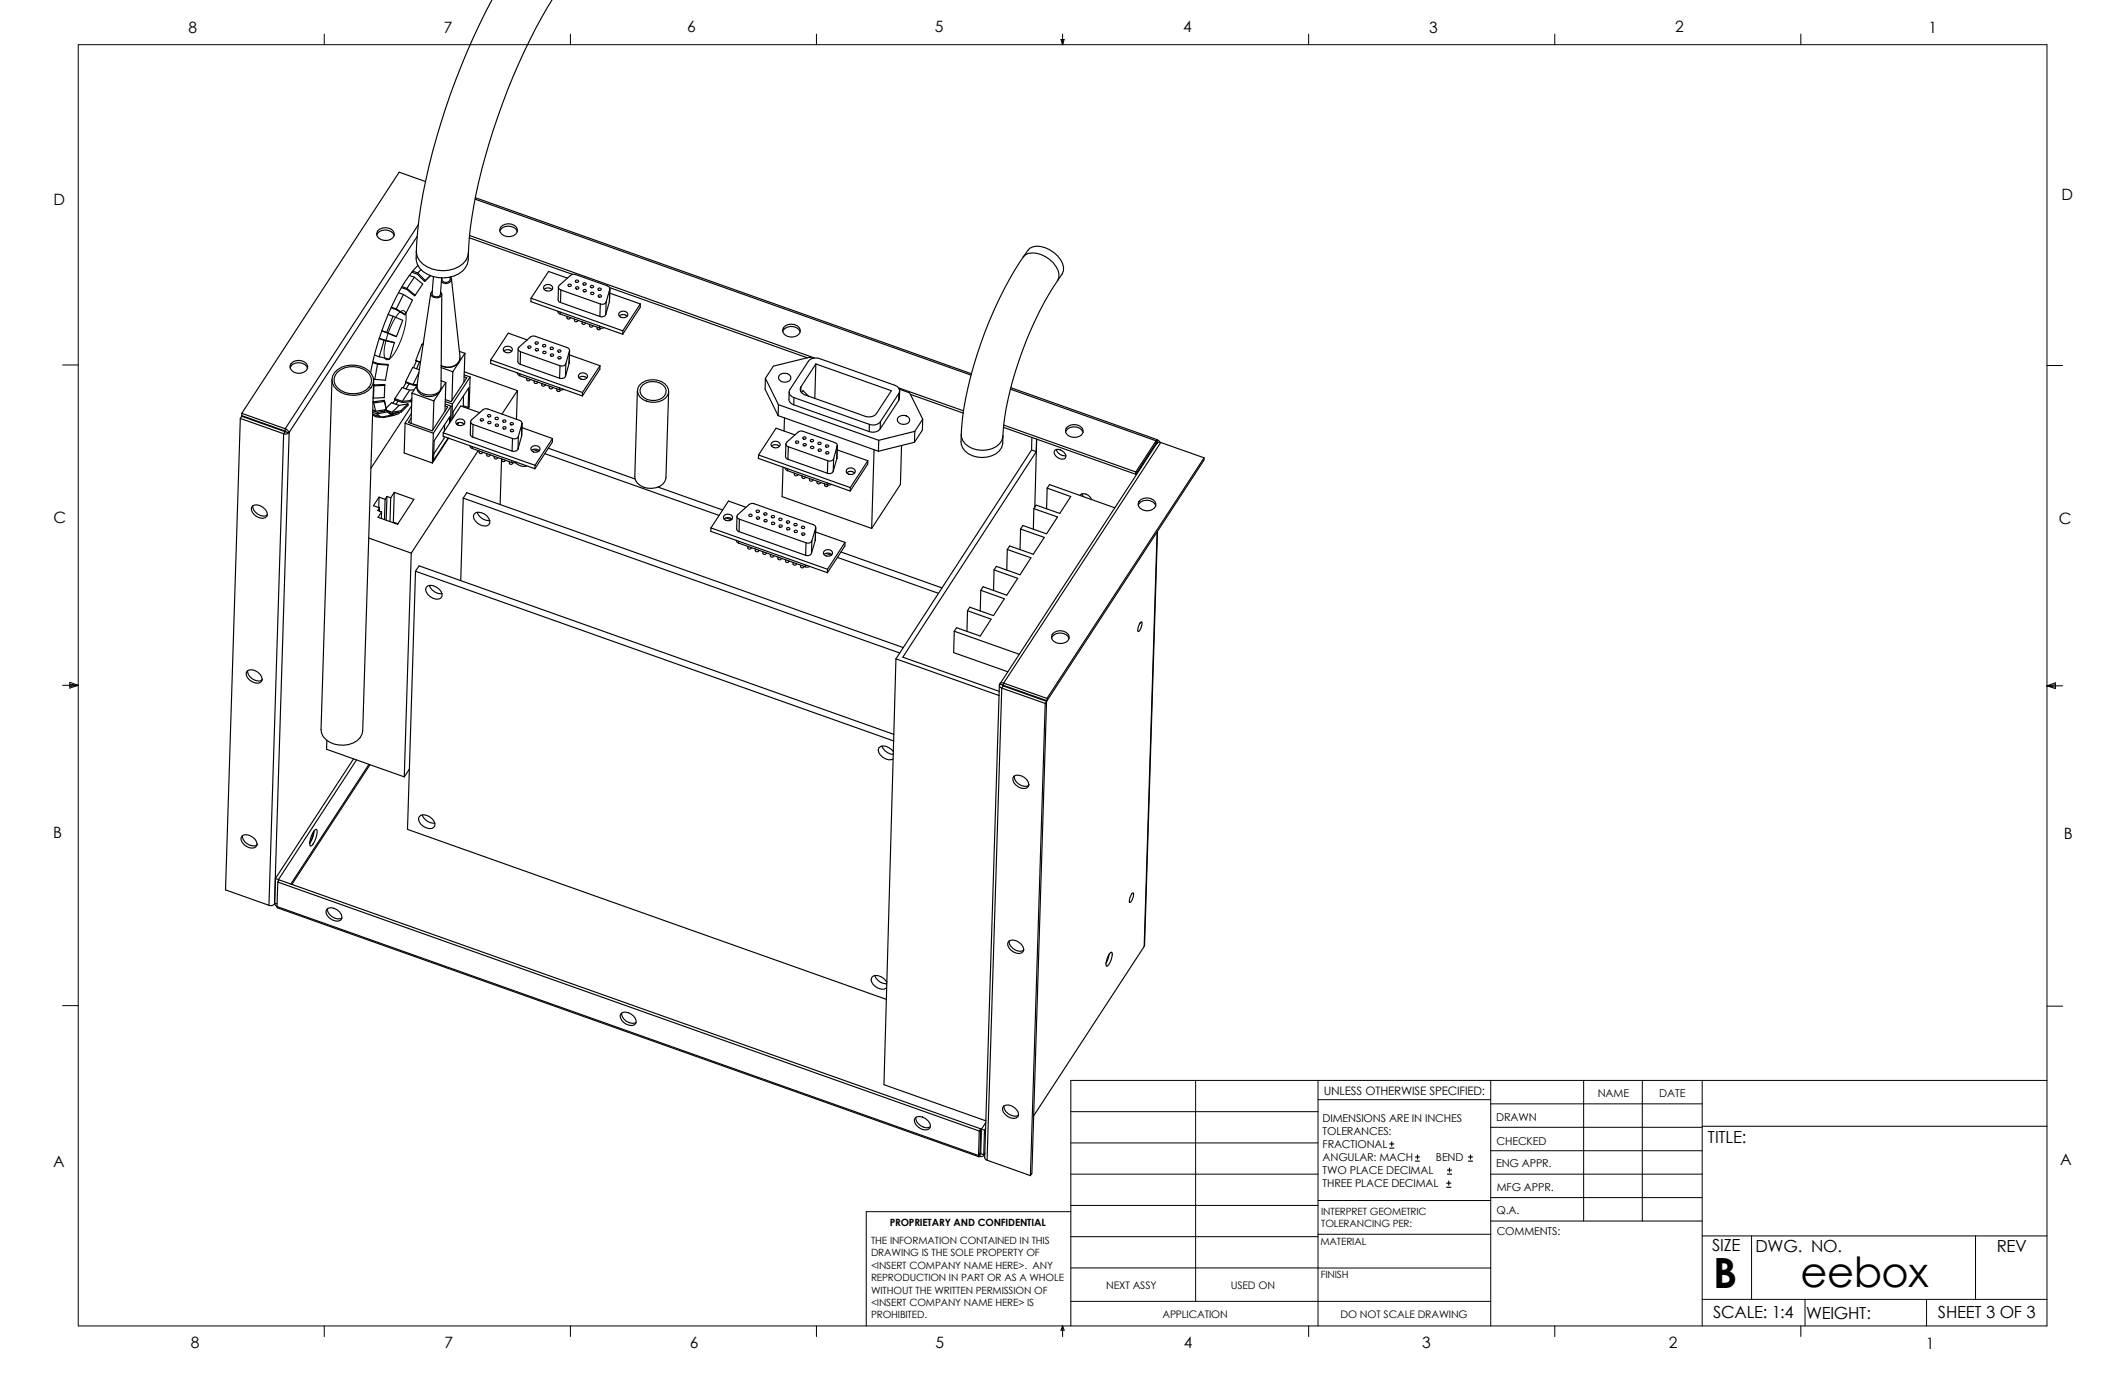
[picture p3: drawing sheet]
<svg xmlns="http://www.w3.org/2000/svg" width="432mm" height="279mm" viewBox="0 0 432 279" stroke-linecap="round" stroke-linejoin="round" font-family="sans-serif">
<g fill="none" stroke="#000" stroke-width=".2">
<path d="M15.9 9.1h400v260.3h-400zM65.9 6.9v2.2M115.9 6.9v2.2M165.9 6.9v2.2M215.6 8h.6l-.3 1.1zM215.7 8l.2 1.1M215.9 6.9v2.2M216 8l-.1 1.1M265.9 6.9v2.2M315.9 6.9v2.2M365.9 6.9v2.2M12.7 74.2h3.2"/>
<path d="M81.3 63.4l.7-.3a1.75 1.75 0 0 1 .5 2 14.9 14.9 0 0 1-3.2 7.7l-.8 .3a1.76 1.76 0 0 1-.4-2 14.9 14.9 0 0 1 3.2-7.7zM415.9 74.3h3.2M12.7 139.3h3.2M14.2 138.6l1.7 .7-1.7 .5zM14.2 139l1.7 .3M15.9 139.3l-1.7 .2M415.9 139.4l1.8 .2M415.9 139.4l1.8-.7v1.2zM415.9 139.4h3.2M417.7 139.1l-1.8 .3M12.7 204.3h3.2M243 219.5v44.9"/>
<path d="M267.8 219.5v49.9M302.9 219.5v49.9M321.8 219.5v28.6M333.7 219.5v28.6M345.9 219.5v49.9M415.9 219.5h-198.3v49.9M415.9 204.4h3.2M217.6 225.9h50.2M217.6 238.6h50.2M217.6 232.2h50.2M267.8 223.5h35.1M302.9 238.6h43"/>
<path d="M302.9 224.3h43M302.9 229.1h43M302.9 233.8h43M345.9 228.9h70M217.6 246.2h-41.6v23.2M217.6 257.6l85.3 .1M217.6 244.9h50.2M217.6 251.3h50.2M267.8 243.9h35.1M267.8 250.8h35.1M302.9 243.4h43M302.9 248.1h43"/>
<path d="M345.9 251.1h70M355.9 251.1v12.9M401.4 251.1v12.9M65.9 269.4v2.2M115.9 269.4v2.2M165.9 269.4v2.2M215.9 269.4v2.2M215.9 269.4l.3 .9h-.6zM217.6 264.4h85.3M265.9 269.4v2.2M315.9 269.4v2.2M345.9 264h70"/>
<path d="M365.9 269.4v2.2M366.8 264v5.4M391.5 264v5.4"/>
</g>
<g fill="none" stroke="#000" stroke-width=".23">
<path d="M100 0a140.4 140.4 0 0 0-14.9 44.5l-.5 6.5M112.2 0a128.4 128.4 0 0 0-16.6 46.4l-.4 4.9M86.5 36.9l-5.4-1.9-32 49M76.6 47.8a2 2 0 0 1 3.5 .1M77.1 46.6a2.03 2.03 0 0 1 3 .8 1.76 1.76 0 0 1-2.7 1.3 1.14 1.14 0 0 1-.8-.9 1.14 1.14 0 0 1 .5-1.2zM81 59.5l1 .3M81.6 58.4l1.1 .4 1.5 1.3 .2-.1M81.7 58.3l1 .3M82 59.8l1.8 1.2-1.4 2.9M82 59.8l-1.5 3M82.7 58.6l1.7 1.4M83.2 56l1 .3"/>
<path d="M83.7 55.3l1.1 .4 1.5 1.5 1.2-1.2M83.9 55.1l1 .4M84.2 56.3l1.7 1.4-1.5 2.3M84.2 56.3l-1.5 2.3M84.6 51a4 4 0 0 0 3.2 3.7 6.3 6.3 0 0 0 6.9-1.8l.3-.8 .2-.8M84.6 51a4.1 4.1 0 0 0 3.2 5.1 6.3 6.3 0 0 0 6.8-1.7l.4-.8 .2-2.3M84.8 48l-26 39.9M84.9 55.5l1.5 1.5M84.9 54a29.8 29.8 0 0 0-6 9.8l-2.1 5.7-1.5 6.2M85 45.6l-27 41.5M85.6 54.8l-.7 .7M87.5 59.6l-2.8 18.8"/>
<path d="M87.8 59.2a.59 .59 0 0 0 0 1 1.24 1.24 0 0 0 2-.4l-.3-.4M88.1 56.2l-.3 3.5a.93 .93 0 0 0 .8 .6 .93 .93 0 0 0 .9-.5l.3-3.3a.86 .86 0 0 0 .9 .9 .86 .86 0 0 0 .8-1.1M89.8 59.8l-.2 18.9a2.13 2.13 0 0 1-2.7 1.5 2.13 2.13 0 0 1-2.2-1.8M91.6 56.3a.9 .9 0 0 1-.1 1 .9 .9 0 0 1-.9 .3l-.9-.4M91.7 56.6l1.8 15.9a2.52 2.52 0 0 1-3.9 1.8 2.6 2.6 0 0 0 3.9-1.2v-.3M95.4 48.3l20.9 7.5M95.4 47.9l70.1 24.8M96.5 40.5l100.8 35.7M96.6 40.2l100.8 35.7M101.6 46.9a2.02 2.02 0 0 1 3.5 .2M102.1 45.8a2.02 2.02 0 0 1 3 .9 1.77 1.77 0 0 1-2.7 1.2 1.15 1.15 0 0 1-.8-.9 1.15 1.15 0 0 1 .5-1.2zM110.5 58.2a.92 .92 0 0 1 1.1-.4 .92 .92 0 0 1 .6 1 .92 .92 0 0 1-1.1 .4 .92 .92 0 0 1-.6-1z"/>
<path d="M110.6 58.8a1.15 1.15 0 0 1 1.6 0M113.5 58.4l-.1 2.5 .2 .4 .3 .2M114 58.9l8 2.9M114 58.9l-.1 2.6M115.3 56.5l-3.8-1.3-3.6 5.4M115.5 57.8a.28 .28 0 0 1 .5 0 .28 .28 0 0 1-.1 .4l-.5-.1zM118.5 57.6a.3 .3 0 0 1 .4-.2 .3 .3 0 0 1 .1 .5h-.4zM118.5 58.9a.33 .33 0 0 1 .5-.1 .33 .33 0 0 1 0 .6 .33 .33 0 0 1-.5-.3zM120 58.1a.29 .29 0 0 1 .5-.1 .29 .29 0 0 1-.1 .5l-.3-.1zM121.6 60a.29 .29 0 0 1 .5-.1 .29 .29 0 0 1-.1 .5l-.4-.1zM123.9 58.4l40.2 14.3M123.9 59.6l6.2 2.2"/>
<path d="M123.9 58.8l-.1-.5-.4-.2-6.7-2.4-.7 .2-2.3 2.1a.55 .55 0 0 0-.2 .5 .55 .55 0 0 0 .5 .4M123.9 58.7l-.1 2.6M123.9 58.8l-.7 2.6M123.9 58.8l-.1 2.5M207.9 52.2a81.3 81.3 0 0 0-12.3 33l-.3 3.1M207.9 52.2a3.5 3.5 0 0 1 4.5-.1 4.7 4.7 0 0 1 2.8 4.3l-.3 .6M207.9 52.2l1-1.3a2.82 2.82 0 0 1 3.5-.5 5.6 5.6 0 0 1 3.7 3.9 3.8 3.8 0 0 1-1.2 2.7M214.9 57a73 73 0 0 0-11 29.4l-.1 2.2M58.9 74.7a1.99 1.99 0 0 1 3.6 .1M59.5 73.6a2.05 2.05 0 0 1 3 .8 1.87 1.87 0 0 1-1.3 1.5 1.87 1.87 0 0 1-1.9-.6 1.07 1.07 0 0 1 .2-1.7zM67.5 77.1l-2.3 71.1a3.2 3.2 0 0 0 2.7 3 5 5 0 0 0 5.3-1.3l.4-.7 .1-.7 2.2-71.1M68 75.7a5.1 5.1 0 0 1 7.5 .2 2.6 2.6 0 0 1-1.5 4 4.8 4.8 0 0 1-6.4-2l-.1-.8 .1-.7z"/>
<path d="M68.6 75.6a4.7 4.7 0 0 1 6.4 .4 2.36 2.36 0 0 1-1.3 3.6 4.6 4.6 0 0 1-5.6-1.4 2.16 2.16 0 0 1 .5-2.6zM75.7 73.7l1 .3M75.8 73.5l1 .4 2 .2 .1 .1M75.9 77l.3 .1M75.9 78.1h2.3v.2M75.9 78.4h.1M76 78.4l-.1 2.5M76.1 72.1l1 .4M76.7 74l-.5 3.1M76.7 74l2.2 .2M77 68.8l1 .4M77.1 68.7l3 .9"/>
<path d="M77.6 67.2l3 1.2M77.6 67.2l1 .4M78 69.2l-.9 3.3M78 69.2l2.1 .4M78.2 78.3l-.1 2.5-2.2 .1M78.2 78.3l-2.2 .1M78.6 67.6l2 .8M78.9 63.9l1 .4M78.9 74.2l-.6 3.1-2.1-.2M79.5 62.5l1 .4 1.8 1.1 .1-.1M79.5 62.4l1 .4M79.9 64.3l1.9 .8-1.2 3.3"/>
<path d="M79.9 64.3l-1.3 3.3M80.1 69.6l-.9 3.4-2.1-.5M80.5 62.8l1.9 1.1M82.4 77.6v.1l1.6 .6h.7M82.4 77.6l1.5 .5M82.5 77.7l-.6 1.1M83.1 78l-.6 1M83.2 79.3l-1.5-.6-1.5 2.3M83.2 79.3l-1.5 2.3M83.7 79.9l-.2 6.1M83.7 79.9l4.5 1.6M83.9 78.1l.9 .1"/>
<path d="M84.2 79.2l-1 .1M84.5 73.3l.9 .3zM84.6 73.3l-.6 1.4M84.7 78.5a2.3 2.3 0 0 0 3.1 2l1.1-.4 .5-.5 .2-.6M84.7 78.3l-1 1.6M85.1 75.7l-1.2 2.4M85.2 75.1l-1.3-.4-1.5 2.9M85.2 73.6l-.6 1.3M86 70h-.3l-1.2 3.3M86 69.7l-.1 .3M89.6 77.4l1 .3M89.6 74.7l2.4 .8"/>
<path d="M90.6 77.7l-2.4 3.8M90.6 77.7l-.2 5.8M92 75.5l-.2 5.9M93.3 71.4l1.2 .4M94.3 76.2l1.2 .4M94.3 76.6l.5 .2-3.1 4.8-1.2-.4M94.3 75.5l10.8 3.9M94.5 71.8l-2.5 3.7M94.5 71.8l-.2 5.8M95.5 76.6l-.2 6.1-.2 .3M95.5 76.6l-3.6 5.5M99.7 73.2l18.7 6.6"/>
<path d="M99.7 73.2v.7l18.6 6.6M102.4 71.4a1.15 1.15 0 0 1 1.6 0M102.6 70.5a.91 .91 0 0 1 1-.1 .91 .91 0 0 1 .4 .9 .92 .92 0 0 1-1.1 .4 .92 .92 0 0 1-.6-1zM105.1 75.8l.2 .4 .3 .1M105.1 79.4l-3.1 4.7M105.1 79.4l-.2 5.8M105.3 70.9l-.1 2.5 .2 .5 .3 .1M105.6 76.3l8 2.9M105.6 75.9v.4M105.7 74l8 2.9M105.8 71.5l-.1 2.5M105.8 71.5l8 2.8"/>
<path d="M107 76.8v.3a.35 .35 0 0 0 .4 .3 .35 .35 0 0 0 .3-.3M107.1 69.1l-3.8-1.4-3.6 5.5M107.9 60.6l18.7 6.6M107.9 60.6v.7l18.6 6.6M108.6 77.4l-.1 .3a.35 .35 0 0 0 .4 .2 .35 .35 0 0 0 .3-.3M110.1 77.9v.3a.34 .34 0 0 0 .3 .3 .34 .34 0 0 0 .4-.3M110.3 71.5a.29 .29 0 0 1 .5-.1 .29 .29 0 0 1-.1 .4h-.3zM111.6 78.5v.3a.35 .35 0 0 0 .4 .2 .35 .35 0 0 0 .3-.3M113.2 79v.3a.35 .35 0 0 0 .3 .3 .35 .35 0 0 0 .3-.4M113.3 63.2l.2 .4 .3 .2M113.4 72.6a.33 .33 0 0 1 .5-.1 .33 .33 0 0 1 0 .5 .33 .33 0 0 1-.5-.2zM113.4 71.1a.28 .28 0 0 1 .5 0 .28 .28 0 0 1-.2 .5l-.3-.1z"/>
<path d="M113.7 78.8l-.1 .4M113.8 74.3l-.1 2.6M113.8 63.8l8 2.9M113.8 63.4v.4M113.9 61.5l8 2.8M114.6 79.1l-1 .1M114.9 76.5a.97 .97 0 0 1-1.2 .4M115 73.9a.91 .91 0 0 1-1.2 .4M115 73.9l-.1 2.6M115.2 64.3v.3a.34 .34 0 0 0 .4 .3 .34 .34 0 0 0 .3-.4M115.6 73.9l-.7 2.6M115.7 72.1l6.2 2.2"/>
<path d="M115.7 71.3a.61 .61 0 0 0-.4-.7l-6.8-2.3-.6 .1-2.4 2.1a.56 .56 0 0 0 .3 1M115.7 71.3l-.7 2.6M115.7 71.3l-.1 2.6M115.7 71.2l-.1 2.7M116.8 64.8l-.1 .3a.35 .35 0 0 0 .4 .3 .35 .35 0 0 0 .3-.3M117.6 76.8a1.15 1.15 0 0 1 1.6 0M117.8 75.9a1 1 0 0 1 1.6 .6 .98 .98 0 0 1-1 .6 .98 .98 0 0 1-.9-.7zM118.3 65.4v.3a.35 .35 0 0 0 .3 .2 .35 .35 0 0 0 .4-.3M118.4 79.8l-.1 .7M119.8 65.9v.3a.34 .34 0 0 0 .4 .3 .34 .34 0 0 0 .3-.3M121.3 66.5v.3a.35 .35 0 0 0 .4 .2 .35 .35 0 0 0 .3-.3M121.8 66.3v.4"/>
<path d="M121.9 74.3l-3.5 5.5M121.9 74.3v.7l-3.6 5.5M122 61.8l-.1 2.5M122.7 66.6l-.9 .1M123.1 63.9l-.5 .4h-.7M123.2 61.4l-.5 .4h-.7M123.2 61.4l-.1 2.5M123.8 61.3l-.7 2.6M125.8 63.6a1.04 1.04 0 0 1 1.8 .3 .99 .99 0 0 1-1 .7 .99 .99 0 0 1-.9-.7zM125.8 64.2a1.15 1.15 0 0 1 1.6 .1M126.6 67.2l-.1 .7M129.5 79.4l-.5 17.4a2.64 2.64 0 0 0 2.6 2.4 2.98 2.98 0 0 0 3.7-2.2l.6-17.4"/>
<path d="M129.9 78.3a3.8 3.8 0 0 1 5.7 .2 2.1 2.1 0 0 1-1.7 3.1 3.7 3.7 0 0 1-4.2-1.5l-.2-.6 .1-.6zM130.1 61.8v.7l-3.6 5.4M130.1 61.8l-3.5 5.4M130.6 78.2a3.3 3.3 0 0 1 4.6 .6 1.94 1.94 0 0 1-2.1 2.6 2.49 2.49 0 0 1-3.1-2.1l.2-.6zM155.5 76.9l2.7 5.3M155.5 76.9v2.2l2.6 5.4M158.6 76.1a1.38 1.38 0 0 1 2.1 .7 1.34 1.34 0 0 1-1.3 .9 1.34 1.34 0 0 1-1.2-1zM159 67.4a1.98 1.98 0 0 1 1.9-1.1 1.98 1.98 0 0 1 1.7 1.2M159.6 66.2a2.05 2.05 0 0 1 3 .9 1.86 1.86 0 0 1-1.3 1.4 1.86 1.86 0 0 1-1.9-.5 1.07 1.07 0 0 1 .2-1.8zM160.4 79.7l-.1 1.6 .4 .7 .6 .3M162.8 78.6l-.1 1M162.9 79.8l.3-.4 1.1 1.1"/>
<path d="M165.1 72.8l-.6-.2-7.4 1.8-1.6 2.5M165.8 74l15.3 5.4-3 4.6a2.05 2.05 0 0 1-2.3 .6l-12.2-4.4a1.12 1.12 0 0 1-.8-1.6M165.8 74l-3 4.6M165.8 74l-.2 6.9M182.6 78.8l13.2 4.7M182.6 79.9a1.13 1.13 0 0 0-.8-1.6l-15.3-5.4a1.95 1.95 0 0 0-2.2 .5l-3.8 5.8a1.11 1.11 0 0 0 .8 1.6M182.6 79.9l-3.7 5.8M182.6 79.9v1.5M182.7 79.1l2.1 .7 2.7 5.4M182.8 79.5l-.2 1.9M205.3 79.1l29.6 10.5M205.4 78.8l29.8 10.6"/>
<path d="M48.8 85l-3 95.8 8.9 3.2M48.8 85l8.8 3.1M48.8 85l.3-.4 8.8 3.1M49.1 84l8.9 3.1M49.1 84v.5l8.8 3.1M57.6 88.1l-2.9 95.9M57.9 87.6l.2 .2M57.9 87.7l-.3 .4M57.9 87.7h.2M58 87.1a1.05 1.05 0 0 1 .7 .9M58 87.1l-.1 .5M58.1 87.8l.6 .2"/>
<path d="M58.7 88l-.5 .2-.6-.1M58.7 88h.1M58.8 87.9l-.1 .1M58.8 87.9l-3 95.8M75.7 84.2a1.36 1.36 0 0 0 1.5 .5M75.7 84.1l1.7 .7M75.7 83.8l.9 .3M75.7 83.3l.6 .2M75.8 81.8l.1 .1M75.8 80.9h.1M75.9 81.9l.4 1.6M76.6 84.1l.8 .7"/>
<path d="M76.6 84.5h-.5M77.6 83.6l-.1 .1M77.6 83.6h.1M78.1 81.3l-2 .3-.3-.1M78.1 81.3v.3M78.1 81.3l.4 1.9M78.1 81.6l.4 1.6M78.1 81.6l-2.2 .3M78.1 83.3l.1 .2M78.3 83.3l1.4 .5M78.5 83.2l-2.2 .3M78.7 83.4l-2 .4-1-.4"/>
<path d="M78.7 83.4v.3M78.7 83.4l.8 .7M78.7 83.7l-2.1 .4M78.7 83.7l.8 .7M79.3 83.9l.6 .1M79.5 84.1v.3M79.5 84.4l-2.1 .4M79.8 84.2h-.3M79.8 84.2l.1 .2M79.9 84.4l-2 .5-.3-.1M80.2 81v.2l1.5 .6 1.8-.2M80.2 81l1.5 .6"/>
<path d="M80.3 81.3l-.5 .6M80.9 81.5l-.5 .6M81 83.8l-1.5 .3M81 83.8l-1.2 .4M81 83.8l.1 .3-1.2 .3M81.1 82.4l-1.5-.6-1.1 1.1M81.1 82.4l-1.4 1.4M81.4 83.5l-1.7 .3M81.4 83.5l.2 .2M81.6 83.7l-.6 .1M82.3 86l5.8 2M82.3 86l-.2 6.1 5.8 2"/>
<path d="M82.9 82.1l-1.8 .3M82.9 82.1l-1.5 1.4M82.9 82.1l.1 .2-1.4 1.4M83.4 81.4l-1.7 .2M83.4 81.4l.1 .2M83.6 84.1l-1.3 1.9M83.6 82.5l-8.2 12.7M83.7 81l-.3 .4M83.7 81.4l-.2 .2M88.1 88l-.2 6.1M88.2 81.5l-.2 5.8M90.1 87.9l18.6 6.7"/>
<path d="M90.1 87.9l-.1 .7 18.7 6.7M90.3 88.7v.3l-2.2 3.3M90.3 86.3v1.3M90.4 82.5l.6 .2-3.2 4.8-4.8-1.7 .5-.8M90.5 82.1l1.2 .4M90.5 81.6l1.4 .5M91.2 89l-3.3 5.1M91.3 86l.1-1.3-3.2 4.9-.1 4 3-4.6M91.7 82.5l-3.6 5.5M91.7 82.5l-.2 3.2M91.9 82.1l-.1 3.2M92.7 85.5a.92 .92 0 0 1 1.1-.4 .92 .92 0 0 1 .6 1 .92 .92 0 0 1-1.1 .4 .92 .92 0 0 1-.6-1z"/>
<path d="M92.7 86.1a1.12 1.12 0 0 1 1.6 .1M93.1 85.9l-.2 .4M93.2 85.9l-.3 .4M94.1 82.4l1 .4M94.2 80.4l-.1 2.3M95.1 82.8l.2-4-3.2 4.9-.1 1.2M95.1 82.8l-.1 .2M95.5 90.6l.1 .2 .4 .3M95.6 85.7v2.5l.1 .3 .4 .3M96 91.1l8 2.9M96 90.7v.4M96.1 88.8l8 2.9"/>
<path d="M96.1 86.3a.53 .53 0 0 1-.4-.4 .53 .53 0 0 1 .1-.6l2.4-2.1 .7-.1 6.7 2.3a.61 .61 0 0 1 .5 .7l-.8 2.6M96.1 86.3l8 2.8M96.1 86.3v2.5M97.2 91.6l-13.6 20.8M97.4 91.6v.3a.35 .35 0 0 0 .3 .3 .35 .35 0 0 0 .3-.3M97.5 83.9l-3.9-1.4-3.5 5.4M98.9 92.2v.3a.35 .35 0 0 0 .4 .2 .35 .35 0 0 0 .3-.3M100.4 92.7v.3a.34 .34 0 0 0 .4 .3 .34 .34 0 0 0 .3-.3M100.7 84.8a.29 .29 0 0 1 .4 0 .29 .29 0 0 1-.1 .5l-.3-.1zM100.8 86.2a.28 .28 0 0 1 .4 0 .28 .28 0 0 1-.1 .4l-.5-.1zM101.9 93.2l-.3 9.3M102 93.3v.3a.35 .35 0 0 0 .3 .2 .35 .35 0 0 0 .3-.3"/>
<path d="M103.5 93.8v.3a.35 .35 0 0 0 .4 .3 .35 .35 0 0 0 .3-.4M104 93.6v.4M104.1 89.1v2.6M104.7 94a2.34 2.34 0 0 0 2.3 .7M104.9 93.9l-.9 .1M105.3 91.2a.95 .95 0 0 1-1.2 .5M105.3 88.7a.91 .91 0 0 1-1.2 .4M105.3 88.7v2.5M106 88.6l-.7 2.6M106 88.5v.1M106 86.9l6.3 2.2M106.1 86l-.1 2.6"/>
<path d="M108 90.9a1.02 1.02 0 0 1 1.7 .4 .98 .98 0 0 1-.9 .6 .98 .98 0 0 1-.9-.7zM108 91.5a1.12 1.12 0 0 1 1.6 .1M108.3 91.3l1.2 .4M108.7 94.6v.7M110.7 92.2l35.4 12.5M111.4 91.1l17.6 6.2M112.3 89.1l-3.6 5.5M112.3 89.1l-.1 .7-3.5 5.5M133.7 99l13.1 4.6M154.1 92.5v.7l18.7 6.6M154.1 92.5l18.7 6.6M156.8 90.7a1.15 1.15 0 0 1 1.6 0"/>
<path d="M157 89.8a1 1 0 0 1 1.5 .6 .98 .98 0 0 1-.9 .6 .98 .98 0 0 1-.9-.7zM158.1 84.5l20.4 7.2M158.2 82.2l20.4 7.3M158.2 82.2l-.1 2.3M159.1 94.9l-.2 6 18.2 6.5M159.4 84.9l-.1 2.7M159.6 95.1l.1 .4 .3 .2M159.7 90.2l-.1 2.6 .2 .4 .3 .1M160 95.3v.4M160 95.7l8.1 2.8M160.1 93.3l8 2.9M160.2 90.8l8 2.8"/>
<path d="M160.2 90.8l-.1 2.5M161.3 82.3l15.3 5.4M161.3 80.8l15.4 5.4M161.3 80.8v1.5M161.4 96.2v.2a.35 .35 0 0 0 .4 .3 .35 .35 0 0 0 .3-.3M161.5 88.4l-3.8-1.4-3.6 5.5M163 96.7v.3a.35 .35 0 0 0 .3 .2 .35 .35 0 0 0 .3-.3M163.2 88.8a.28 .28 0 0 1 .5 0 .28 .28 0 0 1-.1 .4l-.5-.1zM164.5 97.2v.3a.35 .35 0 0 0 .4 .3 .35 .35 0 0 0 .3-.3M164.8 90.7a.29 .29 0 0 1 .4 0 .29 .29 0 0 1 .1 .4h-.5zM166 97.8v.3a.35 .35 0 0 0 .4 .2 .35 .35 0 0 0 .3-.3M167.6 98.3v.3a.35 .35 0 0 0 .3 .3 .35 .35 0 0 0 .3-.3"/>
<path d="M168.1 98.1v.4M168.2 93.6l-.1 2.6M169 98.4l-.9 .1M169.3 95.8l-.4 .4h-.8M169.4 93.2l-.4 .4h-.8M169.4 93.2l-.1 2.6M170.1 93.2l-.8 2.6M170.1 90.6a.59 .59 0 0 0-.4-.7l-6.8-2.3-.7 .2-2.3 2a.55 .55 0 0 0-.2 .6 .55 .55 0 0 0 .5 .4M170.1 90.6l-.7 2.6M170.1 91.4l6.2 2.2M170.1 90.6v2.6M170.1 90.5v2.7"/>
<path d="M172 95.5a.92 .92 0 0 1 1.1-.4 .92 .92 0 0 1 .6 1 1.04 1.04 0 0 1-1.8-.4zM172.1 96.1a1.15 1.15 0 0 1 1.6 0M172.8 99.1v.7M176.3 93.6l-3.5 5.5M176.3 93.6v.7l-3.5 5.5M176.7 86.2l-.1 1.5M177.6 91.4l-.5 16M178.6 89.5l-.1 2.2M178.9 87.1a1.98 1.98 0 0 1-2.3 .6M178.9 85.7a1.98 1.98 0 0 1-2.2 .5M178.9 85.7v1.4M182.4 84.9a1.39 1.39 0 0 1 2.4 .5 1.33 1.33 0 0 1-1.3 .8 1.33 1.33 0 0 1-1.2-.9z"/>
<path d="M182.6 81.4l-3.7 5.7M183.2 90.5l-.2 7.9-5.9 9M185 80.1l10.7 3.8M185.8 89.9l-7.3 1.8M185.9 87.7l-7.3 1.8M185.9 87.7l-.1 2.2M187.5 85.2l-1.6 2.5M187.5 85.2l-.1 2.2-1.6 2.5M195.3 88.3a3.5 3.5 0 0 0 3.3 3.1 4.6 4.6 0 0 0 5-1.9l.2-.9M195.3 88.3a3.6 3.6 0 0 0 3.3 4.6 4.6 4.6 0 0 0 4.9-1.9l.2-.7 .1-1.7M203.9 86.8l26.9 9.6M203.9 86.4l26.9 9.5"/>
<path d="M209.6 91.4l-27.5 42.5M209.6 91.4l1 .4M209.7 88.9l-.1 2.5M210.6 91.8l-27.1 41.7 19.6 7M210.6 89.2v2.6M210.7 89.2l-.4 13.9M212.8 99.2l4.8 1.7-2.3 3.4-4.8-1.7-.4 .8M212.8 99.2l.5-.7 13.2 4.7M212.8 99.2l-.1 4.2M214.3 91.6a1.47 1.47 0 0 1 1.6 0 1.47 1.47 0 0 1 .6 1.4 1.47 1.47 0 0 1-1.6 0 1.47 1.47 0 0 1-.6-1.4zM214.7 91.3a1.77 1.77 0 0 0 1.9 1.3M216.5 87.8a2.01 2.01 0 0 1 3.6 .1"/>
<path d="M216.7 87a2.06 2.06 0 0 1 3.4 .5 1.78 1.78 0 0 1-2.7 1.2 1.16 1.16 0 0 1-.7-1.7zM230.8 95.9v.5M231.8 94.9h.1M232.2 94.2l.2 .1M234.9 90l.1 .1M234.9 90l-4.1 6.4M234.9 89.6l-4.1 6.3M234.9 89.6v.4M235 89.9l.1 .2M235 90.1v.2M235 89.9v.2M235.1 90.1h.1"/>
<path d="M235.3 89.5l-.1-.1-.3 .2M235.3 89.5l.4 .4M235.3 89.5l-.3 .4M235.3 89.5h.1M235.9 89.9h-.4l-.4 .1-31.9 48.9M235.9 89.9l8.8 3.1M235.9 89.9l-32 48.9M244.7 93l-.1 .5-31.9 48.9M244.7 93l-32 48.9M51.3 102.8a2.18 2.18 0 0 1 3 1.7l-.1 .4a2.07 2.07 0 0 1-3.1-1.3v-.5zM51.4 102.8a2.19 2.19 0 0 0 2.9 1.9M74.9 109.3l8.7 3.1"/>
<path d="M77 101l1.3 .5M77 101l-1.1 1.8 1.2 .4M77 101v2.1M77.1 103.2l-.3 .5 .7 .3M77.1 103.2v.7M77.5 104v1.4M78.3 101.5l-.2 4.1M78.6 100.9l.8 .3M78.6 100.9l-.3 .6M78.6 100.9l-.1 4.8M79.4 101.2l-.2 4.8M79.9 106.1l1 .3"/>
<path d="M79.9 106.1v.1M80.1 100.1l4 1.4-3.3 5-4-1.4 .7-1.1M80.1 100.1l-.7 1.1M80.1 100.1l-.2 6M83.6 112.4l-1.5 45.5M84.4 116.1l.8-1.1 96.4 34.2M84.4 116.1l-1.6 52.4 97.3 34.6M84.4 116.1l97.2 34.5M86.6 119.3a1.53 1.53 0 0 1 2.1 0 1.61 1.61 0 0 1 .9 2.2 2.28 2.28 0 0 1-3.1-1.7zM87.2 119a2.53 2.53 0 0 0 2.6 1.6M94.1 101.2l-.5 16.8M94.1 101.2l88.7 31.5"/>
<path d="M94.1 101.2l.7-1.1 88.8 31.5M96.3 104.5a1.73 1.73 0 0 1 2.6 .3 1.14 1.14 0 0 1 .6 1.1 1.14 1.14 0 0 1-.7 1 2.43 2.43 0 0 1-2.6-2zM96.9 104.1a2.53 2.53 0 0 0 2.6 1.7M144.5 107.3l23.6 8.4M144.5 107.3l-.1 .7 23.7 8.4M147.1 104.8a.92 .92 0 0 1 1.1-.3 .92 .92 0 0 1 .6 1 .92 .92 0 0 1-1.1 .3 .92 .92 0 0 1-.6-1zM147.1 105.5a1.15 1.15 0 0 1 1.6 0M147.5 105.2l1.1 .4M149.6 109.8l.1 .3 .4 .3M149.8 104.9l-.1 2.6 .2 .4 .3 .1M150.1 110.4l13.5 4.8M150.1 110v.4"/>
<path d="M150.2 108l13.5 4.8M150.2 105.5a.53 .53 0 0 1-.4-.4 .53 .53 0 0 1 .1-.5l2.3-2.1 .8-.2 12.3 4.3a.6 .6 0 0 1 .4 .7l-.7 2.6M150.2 105.5l13.6 4.8M150.2 105.5v2.5M151.6 103.1l-3.6-1.3-3.5 5.5M152 111v.3a.35 .35 0 0 0 .3 .3 .35 .35 0 0 0 .3-.3M153.5 111.6v.3a.34 .34 0 0 0 .3 .2 .34 .34 0 0 0 .4-.3M153.7 105.2a.31 .31 0 0 1 .4-.2 .31 .31 0 0 1 .2 .5l-.5-.1zM155 112.1v.3a.35 .35 0 0 0 .4 .3 .35 .35 0 0 0 .3-.3M155.3 104.2a.28 .28 0 0 1 .4 0 .28 .28 0 0 1-.1 .5l-.3-.1-.1-.2zM155.3 105.6a.28 .28 0 0 1 .5 0 .28 .28 0 0 1-.1 .4l-.5-.1zM156.5 112.7v.3a.35 .35 0 0 0 .4 .2 .35 .35 0 0 0 .3-.3"/>
<path d="M158.1 113.2v.3a.35 .35 0 0 0 .3 .3 .35 .35 0 0 0 .4-.3M158.4 106.7a.29 .29 0 0 1 .4 0 .29 .29 0 0 1-.1 .4h-.3zM159.6 113.7v.3a.35 .35 0 0 0 .4 .3 .35 .35 0 0 0 .3-.3M161.2 114.3l-.1 .3a.35 .35 0 0 0 .4 .2 .35 .35 0 0 0 .3-.3M161.3 106.5a.31 .31 0 0 1 .5-.1 .31 .31 0 0 1 .1 .4h-.4zM162.7 114.9v.2a.34 .34 0 0 0 .3 .3 .34 .34 0 0 0 .4-.3M162.9 107a.29 .29 0 0 1 .4-.1 .29 .29 0 0 1 0 .5l-.4-.1zM163 108.3a.28 .28 0 0 1 .4 0 .28 .28 0 0 1-.1 .5l-.4-.2zM163.7 114.8l-.1 .4M163.8 110.3l-.1 2.5M164.5 115.1l-.9 .1M164.9 112.4a.93 .93 0 0 1-1.2 .4"/>
<path d="M165 109.9a.93 .93 0 0 1-1.2 .4M165 109.9l-.1 2.5M165.7 109.9l-.8 2.5M165.7 109.7v.2M165.7 108.1l6 2.1M165.8 107.2l-.1 2.7M167.4 112.7a1.15 1.15 0 0 1 1.6 0M167.6 111.8a.98 .98 0 0 1 1.6 .6 .97 .97 0 0 1-1 .6 .97 .97 0 0 1-.9-.7zM167.8 112.4l1.1 .4M168.1 115.7v.7M170.2 113.3l20.5 7.3M170.9 112.2l20.5 7.3"/>
<path d="M171.7 110.2l-3.6 5.5M171.7 110.2v.7l-3.6 5.5M199.3 120l4.8 1.7-2.2 3.4-4.8-1.7-.5 .7M199.3 120l-.1 4.1M202 115.8l4.8 1.7-2.2 3.4-4.8-1.7-.5 .8M202 115.8l-.1 4.2M204.7 111.7l4.8 1.6-2.2 3.5-4.8-1.7-.5 .7M204.7 111.7l-.1 4.1M207.4 107.5l4.8 1.7-2.2 3.4-4.8-1.7-.5 .8M207.4 107.5l-.1 4.2M210.1 103.4l4.8 1.7-2.2 3.4-4.8-1.7-.5 .7M210.1 103.4l-.1 4.1"/>
<path d="M219.5 100.7a1.26 1.26 0 0 1 2 .3l.3 .5M219.9 100.3l.3 .6M231.3 102.7a2.01 2.01 0 0 1 3.5 .1M231.8 101.5a2.05 2.05 0 0 1 3.1 .9 1.78 1.78 0 0 1-2.7 1.2 1.14 1.14 0 0 1-.9-.9 1.14 1.14 0 0 1 .5-1.2zM235.1 108.1l-2.6 84.2M235.2 108l-2.7 84.3M50.3 136.3a2.19 2.19 0 0 1 3 1.7l-.2 .5a1.51 1.51 0 0 1-1.9 0 1.83 1.83 0 0 1-1.2-1.8zM50.3 136.3a2.21 2.21 0 0 0 3 1.9M182.1 133.9l-2.5 86.5 20.7 7.4M182.1 133.9l20.9 7.4M193.9 128.3l13.2 4.6M193.9 128.3l-.1 4.3 11 3.9"/>
<path d="M196.6 124.1l4.8 1.7-2.2 3.4-4.8-1.6-.5 .7M196.6 124.1l-.1 4.2M203.1 139.2l-3 96 .2 .4 .3 .2M203.2 139a.54 .54 0 0 0 .4 .8M203.2 139l.6 .2M203.6 139.8l8.8 3.1M203.6 139.8l-3 96M203.8 139.2l.1 .2M203.8 139.2v.1M203.8 139.3h.1M203.9 139.4l-.3 .4M203.9 139.4l8.8 3.1"/>
<path d="M203.9 139.3h-.1M203.9 139.3l8.8 3.1M203.9 138.8a.55 .55 0 0 0-.7 .2M203.9 138.8l8.8 3.1M203.9 138.8v.5M213.7 129.6a2.01 2.01 0 0 1 3.5 .2M213.8 128.9a2.06 2.06 0 0 1 3.5 .4 1.78 1.78 0 0 1-2.8 1.3 1.16 1.16 0 0 1-.7-1.7zM231.8 126.4l.2-.1a2.07 2.07 0 0 1-.7 2.1l-.1-.7zM66.4 150.5v1.8l15.7 5.6M71.8 154.2l-15.8 24.3M72.5 154.4l-15.9 24.3M75 155.3l-15.9 24.3"/>
<path d="M75.2 155.4l-15.9 24.3M83.2 156.3l-1.1 1.6M179.2 151.6a2.51 2.51 0 0 0 2.3 1.7M181.5 152.7a2.05 2.05 0 0 0-2.9-.7 1.56 1.56 0 0 0 .8 1.9 1.91 1.91 0 0 0 2.1 .3M206.1 157.7a2.22 2.22 0 0 1 3 1.7 1.04 1.04 0 0 1-1.6 .8 2.23 2.23 0 0 1-1.7-2.1zM206.1 157.7a2.21 2.21 0 0 0 2.9 1.9M212.4 142.9l-3 96M212.7 142.5l-.3 .4M212.7 142.5l-3 95.9-.3 .5M212.7 141.9v.5M49.2 169.8a2.23 2.23 0 0 1 3 1.8 1.05 1.05 0 0 1-1.5 .7 2.24 2.24 0 0 1-1.7-2.1zM49.3 169.8a2.19 2.19 0 0 0 2.9 1.9"/>
<path d="M56 178.5l-.2 5M56 178.5l.6 .2M56.5 179.2l142.5 50.6M56.5 179.2l.2-.4 142.6 50.6M56.5 179.2l-.2 5M56.6 178.7v.3M63.7 169l-.2 1-.6 1.1M63.8 168.8l-.2 1.3-.7 1.3M63.9 168.8l.4-.3a3.8 3.8 0 0 1-1.2 3.4 1.35 1.35 0 0 1 0-1.5zM85.2 166a1.72 1.72 0 0 1 2.6 .3 1.12 1.12 0 0 1 .6 1.1 1.12 1.12 0 0 1-.7 1 2.44 2.44 0 0 1-2.7-2zM85.8 165.6a2.53 2.53 0 0 0 2.5 1.7M55.8 183.7a.96 .96 0 0 1-1.1 .3"/>
<path d="M55.8 183.5l.1 .4 .4 .3M55.8 183.5l.5 .2M55.8 183.6v.1M56.3 184.2l.1 .3 142.5 50.6M56.3 184.2l142.5 50.6M66.4 184.7a2.08 2.08 0 0 1 3 2 1.37 1.37 0 0 1-1.9 .2 1.7 1.7 0 0 1-1.1-2.2zM66.5 184.6a2.18 2.18 0 0 0 3 1.9M177.8 198.2a2.57 2.57 0 0 0 2.4 1.7M180.2 199.6a2.49 2.49 0 0 0-2.7-1.3 1.07 1.07 0 0 0-.1 1.7 2.04 2.04 0 0 0 2.8 .7M205 191.2a2.2 2.2 0 0 1 3 1.8 1.03 1.03 0 0 1-1.5 .7 2.18 2.18 0 0 1-1.7-2.1zM205.1 191.2a2.21 2.21 0 0 0 2.9 1.9M225.4 193.9l-.2 .8-.5 1"/>
<path d="M225.7 193.6l.1-.1a2.92 2.92 0 0 1-.9 2.9 2.77 2.77 0 0 1 .8-2.8zM230.1 181.5l.2-.1a2.06 2.06 0 0 1-.7 2l-.1-.6zM232.5 192.3l-22.5 34.4M126.2 206a2.08 2.08 0 0 1 3 1.9 1.37 1.37 0 0 1-1.9 .2 1.75 1.75 0 0 1-1.1-2.1zM126.3 205.8a2.19 2.19 0 0 0 3 2M186 227.2a2.15 2.15 0 0 1 3.1 1.5l-.1 .4a1.36 1.36 0 0 1-1.9 .3 1.77 1.77 0 0 1-1.1-2.2zM186.1 227.1a2.21 2.21 0 0 0 2.9 1.9M198.8 234.8l.1 .3 .2-.2M199 229.8l-.2 5M199.1 234.9h.1M199.1 234.4h.1M199.1 234.4l-.3 .4"/>
<path d="M199.1 234.5v.4M199.2 234.4l-.1 .1M199.3 234.4l-.2 .1M199.3 234.2l-.1 .2M199.3 229.4l-.3 .4M199.3 229.4l-.2 5M199.3 234.4l.6 .3M199.4 229.4l.6 .3M199.4 229.4l-.1 5M199.9 234.7a.51 .51 0 0 1-.8 .2M200 229.7l-.1 5M200.1 234.4l-.3 .4"/>
<path d="M200.1 234.3l-.2 .4M200.3 229.3l-.3 .4M200.3 228.1l-.9 1.3M200.6 235.8l8.8 3.1M204 224.7a2.19 2.19 0 0 1 3 1.8l-.2 .4a1.69 1.69 0 0 1-2.5-.4 1.23 1.23 0 0 1-.3-1.8zM204 224.7a2.2 2.2 0 0 0 2.9 1.9M282.4 233.3h.8M282.4 232.5h.8M282.8 232v.9M287.6 235.9h.8M287.6 235.1h.8M288 234.7v.8"/>
<path d="M294.1 238.6h.9M294.1 237.8h.9M294.4 240v.8M294.5 237.3v.9M298.4 235.9h.8M298.4 235.1h.8M298.8 234.7v.8M294 241.3h.8M294 240.4h.8"/>
<circle cx="117.3" cy="57.1" r=".29"/>
<circle cx="117.3" cy="58.5" r=".29"/>
<circle cx="120.4" cy="59.6" r=".3"/>
<circle cx="121.9" cy="58.8" r=".29"/>
<circle cx="107.6" cy="70.5" r=".29"/>
<circle cx="109.1" cy="69.7" r=".29"/>
<circle cx="109.1" cy="71.1" r=".29"/>
<circle cx="110.6" cy="70.2" r=".29"/>
<circle cx="112.2" cy="70.8" r=".29"/>
<circle cx="112.2" cy="72.2" r=".29"/>
<circle cx="98" cy="85.3" r=".29"/>
<circle cx="99.4" cy="84.5" r=".3"/>
<circle cx="99.5" cy="85.9" r=".29"/>
<circle cx="102.5" cy="85.6" r=".29"/>
<circle cx="102.6" cy="87" r=".29"/>
<circle cx="104" cy="86.1" r=".29"/>
<circle cx="104.1" cy="87.5" r=".29"/>
<circle cx="162" cy="89.8" r=".29"/>
<circle cx="163.6" cy="90.4" r=".29"/>
<circle cx="165" cy="89.6" r=".29"/>
<circle cx="166.6" cy="90.1" r=".29"/>
<circle cx="166.6" cy="91.5" r=".29"/>
<circle cx="168.1" cy="90.6" r=".29"/>
<circle cx="168.2" cy="92" r=".29"/>
<circle cx="152.5" cy="104.7" r=".3"/>
<circle cx="154" cy="103.9" r=".3"/>
<circle cx="157.1" cy="105" r=".29"/>
<circle cx="157.1" cy="106.3" r=".3"/>
<circle cx="158.6" cy="105.5" r=".29"/>
<circle cx="160.2" cy="106.1" r=".29"/>
<circle cx="160.2" cy="107.4" r=".29"/>
<circle cx="161.7" cy="108" r=".29"/>
</g>
<g font-size="8.5">
<text x="348.1" y="261.7">B</text>
<text x="365.9" y="261.6">eebox</text>
</g>
<g font-size="3.4">
<text x="347" y="232.3">TITLE:</text>
<text x="347.9" y="254.3">SIZE</text>
<text x="356.7" y="254.3">DWG. NO.</text>
<text x="405.7" y="254.4">REV</text>
<text x="348.1" y="267.9">SCALE: 1:4</text>
<text x="367" y="268">WEIGHT:</text>
<text x="393.8" y="267.9">SHEET 3 OF 3</text>
</g>
<g font-size="3.2">
<text x="38.3" y="6.7">8</text>
<text x="90.2" y="6.8">7</text>
<text x="139.7" y="6.5">6</text>
<text x="189.9" y="6.5">5</text>
<text x="240.4" y="6.6">4</text>
<text x="290.4" y="6.7">3</text>
<text x="340.4" y="6.6">2</text>
<text x="391.8" y="6.7">1</text>
<text x="10.9" y="41.6">D</text>
<text x="418.9" y="40.7">D</text>
<text x="10.8" y="106.3">C</text>
<text x="418.4" y="106.4">C</text>
<text x="10.8" y="170.2">B</text>
<text x="419.4" y="170.6">B</text>
<text x="10.8" y="237.2">A</text>
<text x="418.6" y="236.8">A</text>
<text x="38.8" y="273.9">8</text>
<text x="90.3" y="273.9">7</text>
<text x="140.2" y="273.8">6</text>
<text x="190.1" y="273.9">5</text>
<text x="240.5" y="273.8">4</text>
<text x="289" y="273.9">3</text>
<text x="339.1" y="273.9">2</text>
<text x="391.4" y="274.2">1</text>
</g>
<text font-size="2.4" x="269" y="222.4">UNLESS OTHERWISE SPECIFIED:</text>
<g font-size="2.2">
<text x="304" y="227.7">DRAWN</text>
<text x="324.7" y="222.9">NAME</text>
<text x="337.2" y="222.9">DATE</text>
<text x="268.8" y="228">DIMENSIONS ARE IN INCHES</text>
<text x="268.8" y="230.7">TOLERANCES:</text>
<text x="268.8" y="233.3">FRACTIONAL</text>
<text x="304.1" y="232.6">CHECKED</text>
<text x="268.8" y="236">ANGULAR: MACH</text>
<text x="268.8" y="238.6">TWO PLACE DECIMAL</text>
<text x="291.8" y="236">BEND</text>
<text x="304" y="237.2">ENG APPR.</text>
<text x="268.8" y="241.3">THREE PLACE DECIMAL</text>
<text x="304.1" y="242">MFG APPR.</text>
<text x="304.1" y="246.7">Q.A.</text>
<text x="304.1" y="250.9">COMMENTS:</text>
</g>
<g font-size="2.1">
<text x="224.8" y="262">NEXT ASSY</text>
<text x="250.1" y="262">USED ON</text>
<text x="236.2" y="267.8">APPLICATION</text>
<text x="272.4" y="267.9">DO NOT SCALE DRAWING</text>
</g>
<g font-size="2">
<text x="180.8" y="249.2">PROPRIETARY AND CONFIDENTIAL</text>
<text x="268.5" y="249.4">TOLERANCING PER:</text>
<text x="268.5" y="246.8">INTERPRET GEOMETRIC</text>
<text x="177" y="257.8">&lt;INSERT COMPANY NAME HERE&gt;. ANY</text>
<text x="177" y="255.3">DRAWING IS THE SOLE PROPERTY OF</text>
<text x="177" y="252.8">THE INFORMATION CONTAINED IN THIS</text>
<text x="268.3" y="252.9">MATERIAL</text>
<text x="177" y="262.9">WITHOUT THE WRITTEN PERMISSION OF</text>
<text x="177" y="260.3">REPRODUCTION IN PART OR AS A WHOLE</text>
<text x="268.4" y="259.7">FINISH</text>
<text x="177" y="267.9">PROHIBITED.</text>
<text x="177" y="265.4">&lt;INSERT COMPANY NAME HERE&gt; IS</text>
</g>
</svg>
